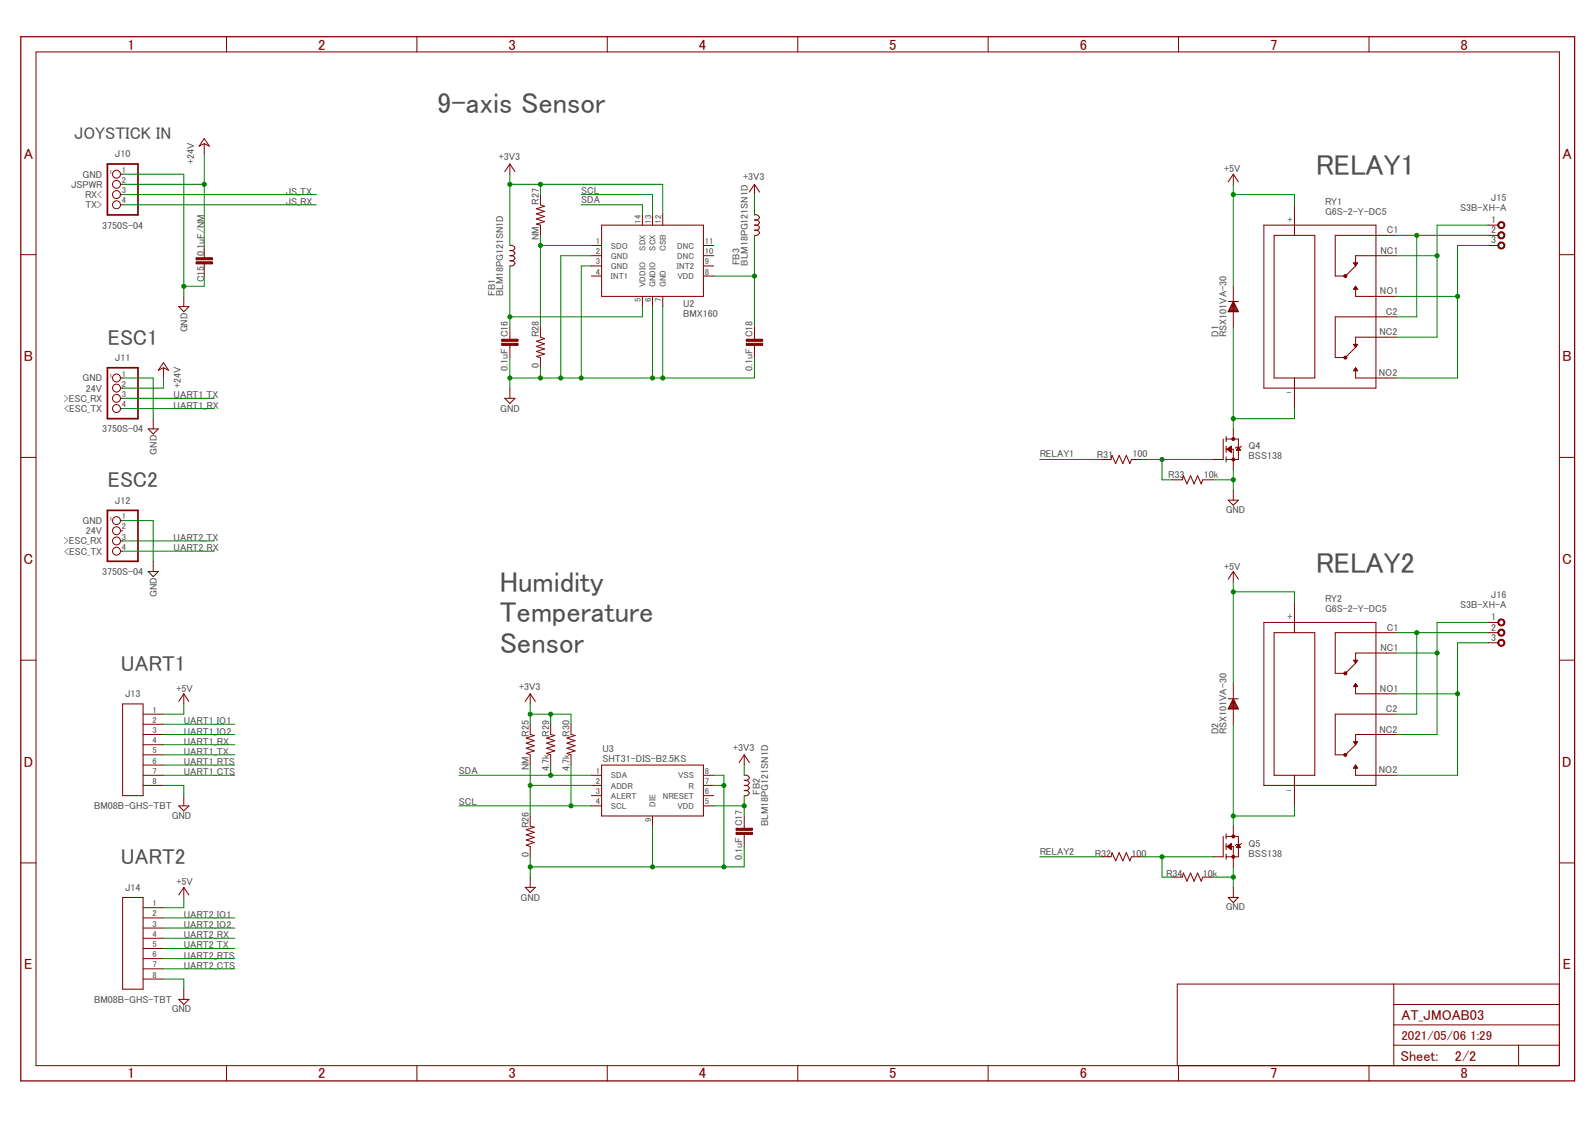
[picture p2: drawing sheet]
<svg xmlns="http://www.w3.org/2000/svg" width="297mm" height="210mm" viewBox="0 0 297 210" stroke-linecap="round" stroke-linejoin="round" font-family="sans-serif">
<g fill="none" stroke="#800000" stroke-width=".19">
<path d="M6.7 9.7h283.7v188.8h-283.7zM42.2 6.8v2.9M77.6 6.8v2.9M113.1 6.8v2.9M148.6 6.8v2.9M184 6.8v2.9M219.5 6.8v2.9M255 6.8v2.9M22.4 32.4h.4M22.4 34.3h.4M22.4 36.2h.4M22.4 38.1h.4"/>
<path d="M38 26.8v1.8M38 25.8l1 1.4-1-.4-.9 .4zM95 30.5l.9 1.5M95 30.5l-1 1.5M95 30.5v1.9M100.6 36.2v1.9l.8 .3-1.5 .5 1.5 .5-1.5 .4 1.5 .5-1.5 .5 1.5 .5-1.5 .4 .7 .2v1.9M140.5 34.3l1 1.5M140.5 34.3l-.9 1.5M140.5 34.3v1.9M229.7 32.4v1.9M229.7 32.4l-1 1.5M229.7 32.4l.9 1.5"/>
<path d="M241.1 38.1v5.7M3.9 47.4h2.8M33.3 57.1h1.9l-1 1zM34.2 55.2v1.9M38 45.7v2.3M38 49.1v2.3M95 45.7a.55 .55 0 0 1 .8 .3 .55 .55 0 0 1-.6 .7h-.2a.77 .77 0 0 1 .9 .4 .75 .75 0 0 1-.9 .5h.2a.54 .54 0 0 1 .7 .5 .54 .54 0 0 1-.7 .5h-.2l.2-.1a.54 .54 0 0 1 .7 .5 .54 .54 0 0 1-.7 .6l-.2-.1M110.1 47.6h1.9M110.1 51.4h1.9M110.1 45.7h1.9M110.1 49.5h1.9M112 41.9h19v13.3h-19z"/>
<path d="M119.6 40v1.9M119.6 55.2v1.9M121.5 40v1.9M121.5 55.2v1.9M123.4 40v1.9M123.4 55.2v1.9M131 47.6h1.9M131 51.4h1.9M131 45.7h1.9M131 49.5h1.9M140.5 40a.76 .76 0 0 1 1 .5l-.5 .5h-.5a.76 .76 0 0 1 1 .5l-.2 .2a.72 .72 0 0 1-.8 .2h.2a.55 .55 0 0 1 .8 .5 .55 .55 0 0 1-.8 .5h-.2l.2-.1a.54 .54 0 0 1 .8 .5 .54 .54 0 0 1-.8 .6l-.2-.1M228.7 56.2h1.9"/>
<path d="M228.8 58h1.8M228.8 57.8h1.7M228.9 57.7h1.5M229 57.5h1.4M229.1 57.4h1.2M229.2 57.2h1M229.2 57.1h.9M229.3 56.9h.8M229.4 56.7h.6M229.5 56.6h.4M229.6 56.4h.2M229.6 56.3h.1"/>
<path d="M229.7 53.3v7.6M229.7 56.2l.9 1.9h-1.9zM235.4 41.9h20.8v30.4h-20.8zM237.3 43.8h7.6v26.6h-7.6zM252.1 49h.7l-.3 .5zM252.2 53.7h.6M252.2 49.2h.5M252.3 53.6h.3M252.3 49.3h.3M252.4 53.4h.1M252.4 49.5h.1M252.5 53.3v1.9h7.6"/>
<path d="M252.5 53.3l.3 .6h-.7zM260.1 43.8h-11.4v7.6h1.8l2-1.9M260.1 47.6h-7.6v1.9M260.1 59h-11.4v7.6h1.8l2-1.9M277.1 41.9h1.9M277.1 43.8h1.9M277.1 45.7h1.9M290.4 47.4h2.8M22.4 72.3h.4M22.4 70.4h.4M22.4 74.2h.4M22.4 76.1h.4"/>
<path d="M27.6 79.9h1.9l-1 .9zM28.5 78v1.9M30.4 67.5l1 1.5-1-.5-.9 .5zM30.4 68.5v1.9M94 74.2h1.9l-.9 .9zM95 60.9v2.3M95 64.3v2.3M95 72.3v1.9M100.6 60.9v1.9l.8 .3-1.5 .5 1.5 .4-1.5 .5 1.5 .5-1.5 .5 1.5 .4-1.5 .5 .7 .2v1.9M140.5 60.9v2.3M140.5 64.3v2.3M229.7 79.9v1.9"/>
<path d="M241.1 70.4v5.7M252.1 64.1h.7l-.3 .6zM252.2 68.9h.5M252.2 64.3h.5M252.3 68.7h.3M252.3 64.5h.3M252.4 68.6h.1M252.4 64.6h.1M252.5 68.5v1.9h7.6M252.5 68.5l.3 .6h-.7zM260.1 62.8h-7.6v1.9M3.9 85.2h2.8"/>
<path d="M22.4 97h.4M22.4 98.8h.4M205 85.6h1.9l.2-.8 .7 1.5 .6-1.5 .7 1.5 .7-1.5 .6 1.5 .3-.7h1.9M218.3 89.4h1.9l.2-.8 .6 1.5 .7-1.5 .7 1.5 .6-1.5 .7 1.5 .3-.7h1.9M227.8 81.8v3.8h-1.9M228.3 81.3v1M228.3 83.1v1.1M228.3 85.1v.9M228.3 83.7h1.4v3.8M228.3 81.8h2.3v3.8h-2.3M228.5 83.7l.8-.6v1.1zM228.6 83.8h.7"/>
<path d="M228.7 83.6h.6M228.7 93.2h1.9l-.9 .9zM228.7 83.8h.6M228.8 83.5h.5M228.9 83.9h.4M228.9 83.4h.4M229 84h.3M229 83.3h.3M229.1 84.1h.2M229.1 83.2h.2M229.2 84.2h.1M229.2 83.2h.1"/>
<path d="M229.3 84.2h.1M229.7 91.3v1.9M230.3 83.8h.7M230.3 83.8h.6M230.4 83.7h.5M230.4 83.6h.4M230.5 83.5h.3M230.5 83.4h.2M230.6 83.3h.1M230.6 83.3l.4 .6h-.7zM231.2 83.1l-.2 .2h-.7l-.2 .2M290.4 85.2h2.8"/>
<path d="M22.4 100.8h.4M22.4 102.7h.4M27.6 106.4h1.9l-1 1zM28.5 104.5v1.9M229.7 106.4v1.9M229.7 106.4l-1 1.5M229.7 106.4l.9 1.5M235.4 115.9h20.8v30.4h-20.8zM237.3 117.8h7.6v26.6h-7.6zM241.1 112.1v5.7M260.1 117.8h-11.4v7.6h1.8l2-1.9M277.1 115.9h1.9"/>
<path d="M277.1 117.8h1.9M277.1 119.7h1.9M3.9 123h2.8M22.8 131.1h3.8v17.1h-3.8zM26.6 136.8h3.8M26.6 133h3.8M26.6 134.9h3.8M26.6 138.7h3.8M34.2 129.2v1.9M34.2 129.2l1 1.4M34.2 129.2l-.9 1.4M98.7 134.9v1.9l.8 .2-1.5 .5 1.5 .4-1.5 .5 1.5 .5-1.5 .5 1.5 .4-1.5 .5 .7 .3v1.9"/>
<path d="M98.7 129.2v1.9M98.7 129.2l1 1.4M98.7 129.2l-.9 1.4M102.6 134.9v1.9l.7 .2-1.5 .5 1.5 .4-1.5 .5 1.5 .5-1.5 .5 1.5 .4-1.5 .5 .8 .3v1.9M106.3 134.9v1.9l.8 .2-1.5 .5 1.5 .4-1.5 .5 1.5 .5-1.5 .5 1.5 .4-1.5 .5 .7 .3v1.9M228.7 130.2h1.9M228.8 132h1.8M228.9 131.8h1.6M228.9 131.6h1.5M229 131.5h1.3M229.1 131.3h1.2M229.2 131.2h1"/>
<path d="M229.3 131h.8M229.3 130.9h.7M229.4 130.7h.6M229.5 130.5h.4M229.6 130.4h.2M229.7 130.2h.1M229.7 127.3v7.6M229.7 130.2l.9 1.9h-1.9zM252.1 123h.7l-.3 .5zM252.1 138.1h.7l-.3 .6zM252.1 127.8h.7M252.2 123.1h.5"/>
<path d="M252.2 138.3h.5M252.2 127.7h.5M252.3 123.3h.3M252.3 138.4h.3M252.3 127.5h.3M252.4 123.4h.1M252.4 138.6h.1M252.4 127.4h.1M252.5 127.3v1.9h7.6M252.5 127.3l.3 .6h-.7zM260.1 133h-11.4v7.6h1.8l2-1.9M260.1 121.6h-7.6v1.9"/>
<path d="M260.1 136.8h-7.6v1.9M290.4 123h2.8M26.6 146.3h3.8M26.6 144.4h3.8M26.6 140.6h3.8M26.6 142.5h3.8M33.3 150.1h1.9l-1 .9zM34.2 148.2v1.9M98.7 152v1.9l.8 .2-1.5 .4 1.5 .5-1.5 .5 1.5 .5-1.5 .4 1.5 .5-1.5 .5 .7 .3v1.9M110.1 146.3h1.9M110.1 144.4h1.9M110.1 150.1h1.9"/>
<path d="M110.1 148.2h1.9M112 142.5h19v9.5h-19zM121.5 152v1.9M131 146.3h1.9M131 144.4h1.9M131 150.1h1.9M131 148.2h1.9M138.6 144.4h.2a.54 .54 0 0 1 .8 .5 .54 .54 0 0 1-.8 .5h-.2a.55 .55 0 0 1 .9 .3 .55 .55 0 0 1-.7 .6h-.2a.55 .55 0 0 1 .9 .3 .55 .55 0 0 1-.7 .7l-.2-.1a.55 .55 0 0 1 .9 .4 .55 .55 0 0 1-.7 .6h-.2M138.6 140.6v1.9M138.6 152v2.3M138.6 155.4v2.3M138.6 140.6l1 1.4"/>
<path d="M138.6 140.6l-1 1.4M205 159.6h1.9l.2-.8 .7 1.5 .6-1.5 .7 1.5 .7-1.5 .6 1.5 .3-.7h1.9M227.8 155.8v3.8h-1.9M228.3 155.3v1M228.3 157.1v1.1M228.3 159.1v.9M228.3 157.7h1.4v3.8M228.3 155.8h2.3v3.8h-2.3M228.5 157.7l.8-.6v1.1zM228.6 157.6h.7M228.7 157.6h.6M228.7 157.8h.6"/>
<path d="M228.8 157.5h.5M228.8 157.9h.5M228.9 157.4h.4M228.9 158h.4M229 157.3h.3M229 158.1h.3M229.2 158.1h.1M229.2 157.2h.1M229.3 158.2h.1M229.3 157.1h.1M229.7 153.9v1.9M230.3 157.8h.7"/>
<path d="M230.4 157.7h.5M230.4 157.6h.5M230.5 157.6h.3M230.5 157.5h.3M230.6 157.4h.1M230.6 157.3l.4 .6h-.7zM230.6 157.3h.1M231.2 157.1l-.2 .2h-.7l-.2 .2M241.1 144.4v5.7M252.1 143h.7M252.2 142.9h.5M252.3 142.7h.3"/>
<path d="M252.4 142.5h.1M252.5 142.5v1.9h7.6M252.5 142.5l.3 .6h-.7zM3.9 160.7h2.8M22.8 167.2h3.8v17h-3.8zM26.6 169.1h3.8M26.6 171h3.8M26.6 172.8h3.8M26.6 174.8h3.8M26.6 176.7h3.8M26.6 178.5h3.8M34.2 165.3v1.9"/>
<path d="M34.2 165.3l1 1.4M34.2 165.3l-.9 1.4M97.8 165.3h1.9l-1 .9zM98.7 163.4v1.9M218.3 163.4h1.9l.2-.8 .6 1.5 .7-1.5 .7 1.5 .6-1.5 .7 1.5 .3-.7h1.9M228.7 167.2h1.9l-.9 .9zM229.7 165.3v1.9M290.4 160.7h2.8M26.6 180.4h3.8M26.6 182.4h3.8M33.3 186.1h1.9l-1 1zM34.2 184.2v1.9"/>
<path d="M42.2 198.5v2.8M77.6 198.5v2.8M113.1 198.5v2.8M148.6 198.5v2.8M184 198.5v2.8M219.5 198.5v2.8M255 198.5v2.8M259.6 194.7h30.8M259.6 183.3v15.2M259.6 190.9h30.8M259.6 187.1h30.8M282.8 194.7v3.8"/>
<path d="M290.4 183.3h-71.2v15.2"/>
<circle cx="21.7" cy="38.1" r=".74"/>
<circle cx="21.7" cy="36.2" r=".74"/>
<circle cx="21.7" cy="32.4" r=".74"/>
<circle cx="21.7" cy="34.3" r=".74"/>
<circle cx="21.7" cy="70.4" r=".74"/>
<circle cx="21.7" cy="76.1" r=".74"/>
<circle cx="21.7" cy="72.3" r=".74"/>
<circle cx="21.7" cy="74.2" r=".74"/>
<circle cx="21.7" cy="97" r=".74"/>
<circle cx="21.7" cy="98.8" r=".74"/>
<circle cx="21.7" cy="102.7" r=".74"/>
<circle cx="21.7" cy="100.8" r=".74"/>
</g>
<path d="M3.9 6.8h289.3v194.5h-289.3z" fill="none" stroke="#800000" stroke-width=".23"/>
<g fill="#800000" stroke="#800000" stroke-width=".19">
<path d="M250.3 51.2l.4-.1 .1 .3v.2l-.1 .1-.4-.1v-.2h.4h-.4z" fill-rule="evenodd"/>
<path d="M250.3 66.4h.5v.4l-.1 .1-.4-.1v-.2h.4l-.1 .1-.3-.1z" fill-rule="evenodd"/>
<path d="M279.1 41.5a.66 .66 0 0 1 1.1 .1 .66 .66 0 0 1-.4 1 .66 .66 0 0 1-.9-.7h.2a.47 .47 0 0 1 .7-.4 .47 .47 0 0 1 .1 .8 .47 .47 0 0 1-.8-.2v-.2h-.2z" fill-rule="evenodd"/>
<path d="M279.1 43.4a.66 .66 0 0 1 1.1 .1 .66 .66 0 0 1-.4 .9 .66 .66 0 0 1-.9-.6h.2a.48 .48 0 0 1 .7-.4 .48 .48 0 0 1 .1 .8 .48 .48 0 0 1-.8-.2v-.2h-.2z" fill-rule="evenodd"/>
<path d="M279.1 45.3a.66 .66 0 0 1 1.1 .1 .66 .66 0 0 1-.4 1 .66 .66 0 0 1-.9-.7h.2a.47 .47 0 0 1 .7-.4 .47 .47 0 0 1 .1 .8 .47 .47 0 0 1-.8-.2v-.2h-.2z" fill-rule="evenodd"/>
<path d="M250.3 125.2l.4-.1 .1 .3v.2l-.1 .1-.4-.1v-.2h.4l-.1 .1-.3-.1z" fill-rule="evenodd"/>
<path d="M250.3 140.4h.5v.4l-.1 .1-.4-.1v-.2h.4l-.1 .1-.3-.1z" fill-rule="evenodd"/>
<path d="M279.1 115.5a.66 .66 0 0 1 1.1 .1 .66 .66 0 0 1-.4 1 .66 .66 0 0 1-.9-.7h.2a.47 .47 0 0 1 .7-.4 .47 .47 0 0 1 .1 .8 .47 .47 0 0 1-.8-.2v-.2h-.2z" fill-rule="evenodd"/>
<path d="M279.1 117.4a.66 .66 0 0 1 1.1 .1 .66 .66 0 0 1-.4 1 .66 .66 0 0 1-.9-.7h.2a.47 .47 0 0 1 .7-.4 .47 .47 0 0 1 .1 .8 .47 .47 0 0 1-.8-.2v-.2h-.2z" fill-rule="evenodd"/>
<path d="M279.1 119.3a.66 .66 0 0 1 1.1 .1 .66 .66 0 0 1-.4 1 .66 .66 0 0 1-.9-.7h.2a.47 .47 0 0 1 .7-.4 .47 .47 0 0 1 .1 .8 .47 .47 0 0 1-.8-.2v-.2h-.2z" fill-rule="evenodd"/>
<circle cx="229.7" cy="85.6" r=".28"/>
<circle cx="229.7" cy="81.8" r=".28"/>
<circle cx="229.7" cy="159.6" r=".28"/>
<circle cx="229.7" cy="155.8" r=".28"/>
</g>
<path d="M20 30.5h5.7v9.5h-5.7zM20 68.5h5.7v9.5h-5.7zM20 95.1h5.7v9.4h-5.7z" fill="none" stroke="#800000" stroke-width=".32"/>
<g fill="#800000" stroke="#800000" stroke-width=".19">
<path d="M36.5 48h3.1v.4h-3.1z"/>
<path d="M36.5 48.8h3.1v.3h-3.1z"/>
<path d="M139 63.2h3v.4h-3z"/>
<path d="M139 63.9h3v.4h-3z"/>
<path d="M93.4 63.2h3.1v.4h-3.1z"/>
<path d="M93.4 63.9h3.1v.4h-3.1z"/>
<path d="M137.1 154.3h3v.3h-3z"/>
<path d="M137.1 155h3v.4h-3z"/>
</g>
<g fill="none" stroke="#008000" stroke-width=".19">
<path d="M22.8 34.3h15.2M22.8 32.4h11.4v22.8M22.8 38.1h36.1M22.8 36.2h36.1M38 28.6v17.1M95 32.4v13.3M95 34.3h28.4v5.7M100.6 34.3v1.9M108.2 36.2h13.3v3.8M108.2 38.1h11.4v1.9M140.5 36.2v3.8M229.7 34.3v19"/>
<path d="M229.7 36.2h11.4v1.9M38 51.4v1.9h-3.8M95 49.5v11.4M100.6 43.8v17.1M100.6 45.7h9.5M110.1 47.6h-5.7v22.8M110.1 49.5h-1.9v20.9M119.6 57.1v1.9h-24.6M121.5 57.1v13.3M123.4 57.1v13.3M132.9 51.4h7.6M140.5 43.8v17.1"/>
<path d="M260.1 47.6h7.5M260.1 43.8h17M260.1 55.2h11.3M263.8 43.8v15.2h-3.7M277.1 45.7h-5.7v24.7h-11.3M277.1 41.9h-9.5v20.9h-7.5M22.8 70.4h5.7v7.6M22.8 74.2h17.1M22.8 76.1h17.1M30.4 70.4v1.9h-7.6M95 66.6v5.7M100.6 68.5v1.9"/>
<path d="M140.5 66.6v3.8h-45.5M229.7 60.9v19M241.1 76.1v1.9h-11.4M22.8 97h5.7v7.5M193.6 85.6h11.4M212.6 85.6h13.3M216.4 85.6v3.8h1.9M225.9 89.4h3.8M229.7 87.5v3.8M22.8 100.8h17.1M22.8 102.7h17.1M229.7 108.3v19"/>
<path d="M229.7 110.2h11.4v1.9M260.1 117.8h17M263.8 117.8v15.2h-3.7M277.1 119.7h-5.7v24.7h-11.3M277.1 115.9h-9.5v20.9h-7.5M30.4 136.8h13.3M30.4 138.7h13.3M30.4 134.9h13.3M34.2 131.1v1.9h-3.8M98.7 133h7.6v1.9M98.7 131.1v3.8M102.6 133v1.9"/>
<path d="M229.7 134.9v19M260.1 121.6h7.5M260.1 129.2h11.3M30.4 146.3h3.8v1.9M30.4 144.4h13.3M30.4 140.6h13.3M30.4 142.5h13.3M85.5 144.4h24.6M85.5 150.1h24.6M98.7 142.5v9.5M98.7 159.6v3.8M98.7 146.3h11.4"/>
<path d="M102.6 142.5v1.9M106.3 142.5v7.6M121.5 153.9v7.6M132.9 146.3h1.9M132.9 144.4h1.9v17.1M132.9 150.1h5.7M138.6 142.5v1.9M138.6 148.2v3.8M138.6 157.7v3.8h-39.9M193.6 159.6h11.4M212.6 159.6h13.3M216.4 159.6v3.8h1.9"/>
<path d="M241.1 150.1v1.9h-11.4M30.4 176.7h13.3M30.4 174.8h13.3M30.4 171h13.3M30.4 172.8h13.3M30.4 178.5h13.3M34.2 167.2v1.9h-3.8M225.9 163.4h3.8M229.7 161.5v3.8M30.4 182.4h3.8v1.8M30.4 180.4h13.3"/>
</g>
<g fill="#008000" stroke="#008000" stroke-width=".19">
<circle cx="95" cy="34.3" r=".38"/>
<circle cx="100.6" cy="34.3" r=".38"/>
<circle cx="98.7" cy="133" r=".38"/>
<circle cx="102.6" cy="133" r=".38"/>
<circle cx="229.7" cy="89.4" r=".38"/>
<circle cx="229.7" cy="163.4" r=".38"/>
<circle cx="34.2" cy="53.3" r=".38"/>
<circle cx="95" cy="70.4" r=".38"/>
<circle cx="100.6" cy="70.4" r=".38"/>
<circle cx="104.4" cy="70.4" r=".38"/>
<circle cx="121.5" cy="70.4" r=".38"/>
<circle cx="123.4" cy="70.4" r=".38"/>
<circle cx="108.2" cy="70.4" r=".38"/>
<circle cx="98.7" cy="161.5" r=".38"/>
<circle cx="121.5" cy="161.5" r=".38"/>
<circle cx="134.8" cy="146.3" r=".38"/>
<circle cx="134.8" cy="161.5" r=".38"/>
<circle cx="229.7" cy="78" r=".38"/>
<circle cx="216.4" cy="85.6" r=".38"/>
<circle cx="263.8" cy="43.8" r=".38"/>
<circle cx="267.6" cy="47.6" r=".38"/>
<circle cx="271.4" cy="55.2" r=".38"/>
<circle cx="229.7" cy="152" r=".38"/>
<circle cx="216.4" cy="159.6" r=".38"/>
<circle cx="263.8" cy="117.8" r=".38"/>
<circle cx="267.6" cy="121.6" r=".38"/>
<circle cx="271.4" cy="129.2" r=".38"/>
<circle cx="102.6" cy="144.4" r=".38"/>
<circle cx="106.3" cy="150.1" r=".38"/>
<circle cx="229.7" cy="110.2" r=".38"/>
<circle cx="229.7" cy="36.2" r=".38"/>
<circle cx="38" cy="34.3" r=".38"/>
<circle cx="140.5" cy="51.4" r=".38"/>
<circle cx="95" cy="59" r=".38"/>
<circle cx="100.6" cy="45.7" r=".38"/>
<circle cx="98.7" cy="146.3" r=".38"/>
<circle cx="138.6" cy="150.1" r=".38"/>
</g>
<g font-size="5.4" fill="#505050">
<text x="81.4" y="21.1">9-axis Sensor</text>
<text x="245.1" y="32.6">RELAY1</text>
<text x="245.1" y="106.6">RELAY2</text>
<text x="93.1" y="110.2">Humidity</text>
<text x="93.1" y="115.9">Temperature</text>
<text x="93.1" y="121.6">Sensor</text>
</g>
<g font-size="4" fill="#505050">
<text x="20.1" y="64.2">ESC1</text>
<text x="20.1" y="90.8">ESC2</text>
<text x="22.5" y="124.9">UART1</text>
<text x="22.5" y="161">UART2</text>
</g>
<text font-size="3.2" fill="#505050" x="13.8" y="26">JOYSTICK IN</text>
<g font-size="2.8" fill="#800000">
<text x="23.8" y="9.2">1</text>
<text x="59.2" y="9.2">2</text>
<text x="94.7" y="9.2">3</text>
<text x="130.2" y="9.2">4</text>
<text x="165.6" y="9.2">5</text>
<text x="201.1" y="9.2">6</text>
<text x="236.5" y="9.2">7</text>
<text x="272" y="9.2">8</text>
<text x="4.4" y="29.5">A</text>
<text x="291" y="29.5">A</text>
<text x="4.4" y="67.3">B</text>
<text x="291" y="67.3">B</text>
<text x="4.4" y="105">C</text>
<text x="290.9" y="105">C</text>
<text x="4.4" y="142.8">D</text>
<text x="290.9" y="142.8">D</text>
<text x="4.5" y="180.6">E</text>
<text x="291" y="180.6">E</text>
<text x="23.8" y="200.9">1</text>
<text x="59.2" y="200.9">2</text>
<text x="94.7" y="200.9">3</text>
<text x="130.2" y="200.9">4</text>
<text x="165.6" y="200.9">5</text>
<text x="201.1" y="200.9">6</text>
<text x="236.5" y="200.9">7</text>
<text x="272" y="200.9">8</text>
</g>
<g font-size="2.7" fill="#800000">
<text x="261" y="189.9">AT_JMOAB03</text>
<text x="260.8" y="197.6">Sheet:</text>
<text x="271" y="197.5">2/2</text>
</g>
<g font-size="2.4" fill="#800000">
<text x="261" y="193.7">2021/05/06</text>
<text x="273.8" y="193.7">1:29</text>
</g>
<g font-size="1.9" fill="#505050">
<text x="21.4" y="29.3">J10</text>
<text x="92.9" y="29.8">+3V3</text>
<text x="13.2" y="35">JSPWR</text>
<text x="15.4" y="33.1">GND</text>
<text x="36.1" y="30.5" transform="rotate(-90 36.1 30.5)">+24V</text>
<text x="138.4" y="33.6">+3V3</text>
<text x="228" y="32.1">+5V</text>
<text x="15.8" y="36.9">RX&lt;</text>
<text x="15.9" y="38.8">TX&gt;</text>
<text x="53.2" y="36.2">JS_TX</text>
<text x="53.2" y="38.1">JS_RX</text>
<text x="100.4" y="38.1" transform="rotate(-90 100.4 38.1)">R27</text>
<text x="108.2" y="37.8">SDA</text>
<text x="108.2" y="36">SCL</text>
<text x="239.8" y="41.6">+</text>
<text x="246.8" y="40">G6S-2-Y-DC5</text>
<text x="246.8" y="38.1">RY1</text>
<text x="271.9" y="39.3">S3B-XH-A</text>
<text x="277.7" y="37.4">J15</text>
<text x="277.7" y="41.6">1</text>
<text x="19" y="42.6">3750S-04</text>
<text x="38" y="47.6" transform="rotate(-90 38 47.6)">0.1uF/NM</text>
<text x="100.4" y="44.7" transform="rotate(-90 100.4 44.7)">NM</text>
<text x="257.1" y="47.2">NC1</text>
<text x="258.3" y="43.5">C1</text>
<text x="277.7" y="43.4">2</text>
<text x="277.7" y="45.3">3</text>
<text x="38" y="52.6" transform="rotate(-90 38 52.6)">C15</text>
<text x="137.7" y="49.4" transform="rotate(-90 137.7 49.4)">FB3</text>
<text x="139.3" y="49.5" transform="rotate(-90 139.3 49.5)">BLM18PG121SN1D</text>
<text x="92.2" y="55.1" transform="rotate(-90 92.2 55.1)">FB1</text>
<text x="93.7" y="55.2" transform="rotate(-90 93.7 55.2)">BLM18PG121SN1D</text>
<text x="127.2" y="59">BMX160</text>
<text x="127.2" y="57.1">U2</text>
<text x="257" y="54.8">NO1</text>
<text x="258.1" y="58.6">C2</text>
<text x="34.9" y="61.9" transform="rotate(-90 34.9 61.9)">GND</text>
<text x="94.6" y="62.8" transform="rotate(-90 94.6 62.8)">C16</text>
<text x="100.4" y="62.8" transform="rotate(-90 100.4 62.8)">R28</text>
<text x="140.1" y="62.8" transform="rotate(-90 140.1 62.8)">C18</text>
<text x="226.9" y="62.7" transform="rotate(-90 226.9 62.7)">D1</text>
<text x="228.4" y="62.8" transform="rotate(-90 228.4 62.8)">RSX101VA-30</text>
<text x="256.9" y="62.4">NC2</text>
<text x="15.4" y="71">GND</text>
<text x="21.4" y="67.3">J11</text>
<text x="94.6" y="69.1" transform="rotate(-90 94.6 69.1)">0.1uF</text>
<text x="100.4" y="68.6" transform="rotate(-90 100.4 68.6)">0</text>
<text x="140.1" y="69.1" transform="rotate(-90 140.1 69.1)">0.1uF</text>
<text x="256.8" y="70">NO2</text>
<text x="11.9" y="74.8">&gt;ESC_RX</text>
<text x="11.9" y="76.7">&lt;ESC_TX</text>
<text x="16" y="72.9">24V</text>
<text x="32.3" y="74.2">UART1_TX</text>
<text x="32.3" y="76.1">UART1_RX</text>
<text x="33.7" y="72.3" transform="rotate(-90 33.7 72.3)">+24V</text>
<text x="93.2" y="76.7">GND</text>
<text x="239.6" y="73.8">-</text>
<text x="19" y="80.5">3750S-04</text>
<text x="232.5" y="83.7">Q4</text>
<text x="29.2" y="84.7" transform="rotate(-90 29.2 84.7)">GND</text>
<text x="193.6" y="85.2">RELAY1</text>
<text x="204.3" y="85.2">R31</text>
<text x="210.9" y="85.2">100</text>
<text x="217.5" y="89">R33</text>
<text x="224.2" y="89">10k</text>
<text x="232.5" y="85.6">BSS138</text>
<text x="21.4" y="93.8">J12</text>
<text x="228.3" y="95.5">GND</text>
<text x="11.9" y="101.4">&gt;ESC_RX</text>
<text x="15.4" y="97.6">GND</text>
<text x="16" y="99.5">24V</text>
<text x="32.3" y="100.8">UART2_TX</text>
<text x="11.9" y="103.3">&lt;ESC_TX</text>
<text x="19" y="107.1">3750S-04</text>
<text x="32.3" y="102.6">UART2_RX</text>
<text x="228" y="106.1">+5V</text>
<text x="29.2" y="111.2" transform="rotate(-90 29.2 111.2)">GND</text>
<text x="246.8" y="112.1">RY2</text>
<text x="271.9" y="113.3">S3B-XH-A</text>
<text x="277.7" y="111.4">J16</text>
<text x="239.8" y="115.6">+</text>
<text x="246.8" y="114">G6S-2-Y-DC5</text>
<text x="258.3" y="117.5">C1</text>
<text x="277.7" y="115.6">1</text>
<text x="277.7" y="117.4">2</text>
<text x="277.7" y="119.3">3</text>
<text x="257.1" y="121.2">NC1</text>
<text x="23.3" y="129.9">J13</text>
<text x="32.9" y="128.8">+5V</text>
<text x="96.7" y="128.5">+3V3</text>
<text x="257" y="128.8">NO1</text>
<text x="34.2" y="134.9">UART1_IO1</text>
<text x="34.2" y="136.8">UART1_IO2</text>
<text x="98.5" y="137.2" transform="rotate(-90 98.5 137.2)">R25</text>
<text x="102.3" y="137.2" transform="rotate(-90 102.3 137.2)">R29</text>
<text x="106.1" y="137.2" transform="rotate(-90 106.1 137.2)">R30</text>
<text x="226.9" y="136.7" transform="rotate(-90 226.9 136.7)">D2</text>
<text x="228.4" y="136.8" transform="rotate(-90 228.4 136.8)">RSX101VA-30</text>
<text x="256.9" y="136.4">NC2</text>
<text x="258.1" y="132.6">C2</text>
<text x="34.2" y="140.6">UART1_TX</text>
<text x="34.2" y="138.7">UART1_RX</text>
<text x="34.2" y="142.5">UART1_RTS</text>
<text x="98.5" y="143.4" transform="rotate(-90 98.5 143.4)">NM</text>
<text x="102.3" y="143.7" transform="rotate(-90 102.3 143.7)">4.7k</text>
<text x="106.1" y="143.7" transform="rotate(-90 106.1 143.7)">4.7k</text>
<text x="112.2" y="141.9">SHT31-DIS-B2.5KS</text>
<text x="112.2" y="140">U3</text>
<text x="136.5" y="139.8">+3V3</text>
<text x="34.2" y="144.4">UART1_CTS</text>
<text x="85.5" y="144.2">SDA</text>
<text x="85.5" y="149.9">SCL</text>
<text x="141.5" y="148" transform="rotate(-90 141.5 148)">FB2</text>
<text x="239.6" y="147.8">-</text>
<text x="256.8" y="144">NO2</text>
<text x="17.5" y="150.7">BM08B-GHS-TBT</text>
<text x="32" y="152.5">GND</text>
<text x="98.5" y="154.3" transform="rotate(-90 98.5 154.3)">R26</text>
<text x="138.2" y="153.9" transform="rotate(-90 138.2 153.9)">C17</text>
<text x="143.1" y="153.8" transform="rotate(-90 143.1 153.8)">BLM18PG121SN1D</text>
<text x="98.5" y="159.7" transform="rotate(-90 98.5 159.7)">0</text>
<text x="138.2" y="160.2" transform="rotate(-90 138.2 160.2)">0.1uF</text>
<text x="193.6" y="159.2">RELAY2</text>
<text x="203.9" y="159.6">R32</text>
<text x="210.7" y="159.6">100</text>
<text x="232.5" y="159.6">BSS138</text>
<text x="232.5" y="157.7">Q5</text>
<text x="23.3" y="165.9">J14</text>
<text x="32.9" y="164.9">+5V</text>
<text x="96.9" y="167.8">GND</text>
<text x="217.2" y="163.4">R34</text>
<text x="224" y="163.4">10k</text>
<text x="34.2" y="171">UART2_IO1</text>
<text x="34.2" y="172.9">UART2_IO2</text>
<text x="228.3" y="169.5">GND</text>
<text x="34.2" y="176.6">UART2_TX</text>
<text x="34.2" y="174.8">UART2_RX</text>
<text x="34.2" y="178.5">UART2_RTS</text>
<text x="34.2" y="180.4">UART2_CTS</text>
<text x="17.5" y="186.8">BM08B-GHS-TBT</text>
<text x="32" y="188.5">GND</text>
</g>
<g font-size="1.6" fill="#505050">
<text x="22.7" y="32.2">1</text>
<text x="22.7" y="34.1">2</text>
<text x="22.7" y="36">3</text>
<text x="22.7" y="37.9">4</text>
<text x="119.4" y="41.7" transform="rotate(-90 119.4 41.7)">14</text>
<text x="121.3" y="41.7" transform="rotate(-90 121.3 41.7)">13</text>
<text x="123.2" y="41.7" transform="rotate(-90 123.2 41.7)">12</text>
<text x="111" y="45.5">1</text>
<text x="111" y="47.4">2</text>
<text x="113.8" y="46.3">SDO</text>
<text x="120.2" y="46.7" transform="rotate(-90 120.2 46.7)">SDX</text>
<text x="122.1" y="46.7" transform="rotate(-90 122.1 46.7)">SCX</text>
<text x="124" y="46.7" transform="rotate(-90 124 46.7)">CSB</text>
<text x="126.1" y="46.3">DNC</text>
<text x="131.3" y="47.4">10</text>
<text x="131.3" y="45.5">11</text>
<text x="111" y="49.3">3</text>
<text x="111" y="51.2">4</text>
<text x="113.8" y="48.2">GND</text>
<text x="113.8" y="50.1">GND</text>
<text x="113.8" y="52">INT1</text>
<text x="120.2" y="53.5" transform="rotate(-90 120.2 53.5)">VDDIO</text>
<text x="122.1" y="53.5" transform="rotate(-90 122.1 53.5)">GNDIO</text>
<text x="124" y="53.5" transform="rotate(-90 124 53.5)">GND</text>
<text x="126.1" y="50.1">INT2</text>
<text x="126.1" y="48.2">DNC</text>
<text x="126.2" y="52">VDD</text>
<text x="131.3" y="51.2">8</text>
<text x="131.3" y="49.3">9</text>
<text x="119.4" y="56.3" transform="rotate(-90 119.4 56.3)">5</text>
<text x="121.3" y="56.3" transform="rotate(-90 121.3 56.3)">6</text>
<text x="123.2" y="56.3" transform="rotate(-90 123.2 56.3)">7</text>
<text x="22.7" y="70.1">1</text>
<text x="22.7" y="72">2</text>
<text x="22.7" y="73.9">3</text>
<text x="22.7" y="75.8">4</text>
<text x="22.7" y="96.7">1</text>
<text x="22.7" y="98.6">2</text>
<text x="22.7" y="100.5">3</text>
<text x="22.7" y="102.4">4</text>
<text x="28.4" y="132.7">1</text>
<text x="28.4" y="134.6">2</text>
<text x="28.4" y="136.5">3</text>
<text x="28.4" y="138.4">4</text>
<text x="28.4" y="140.3">5</text>
<text x="28.4" y="142.2">6</text>
<text x="28.4" y="144.1">7</text>
<text x="28.4" y="146">8</text>
<text x="111" y="144.1">1</text>
<text x="111" y="146">2</text>
<text x="111" y="147.9">3</text>
<text x="111" y="149.8">4</text>
<text x="113.8" y="145">SDA</text>
<text x="113.8" y="146.9">ADDR</text>
<text x="113.8" y="148.8">ALERT</text>
<text x="123.5" y="148.8">NRESET</text>
<text x="126.3" y="145">VSS</text>
<text x="128.2" y="146.9">R</text>
<text x="131.3" y="149.8">5</text>
<text x="131.3" y="147.9">6</text>
<text x="131.3" y="146">7</text>
<text x="131.3" y="144.1">8</text>
<text x="113.8" y="150.7">SCL</text>
<text x="121.3" y="153.1" transform="rotate(-90 121.3 153.1)">9</text>
<text x="122.1" y="150.2" transform="rotate(-90 122.1 150.2)">DIE</text>
<text x="126.2" y="150.7">VDD</text>
<text x="28.4" y="168.8">1</text>
<text x="28.4" y="170.7">2</text>
<text x="28.4" y="172.6">3</text>
<text x="28.4" y="174.5">4</text>
<text x="28.4" y="176.4">5</text>
<text x="28.4" y="178.3">6</text>
<text x="28.4" y="180.2">7</text>
<text x="28.4" y="182.1">8</text>
</g>
<g font-size="1.1" fill="#800000">
<text x="20.4" y="32.4">1</text>
<text x="20.4" y="70.4">1</text>
<text x="20.4" y="97">1</text>
</g>
</svg>
